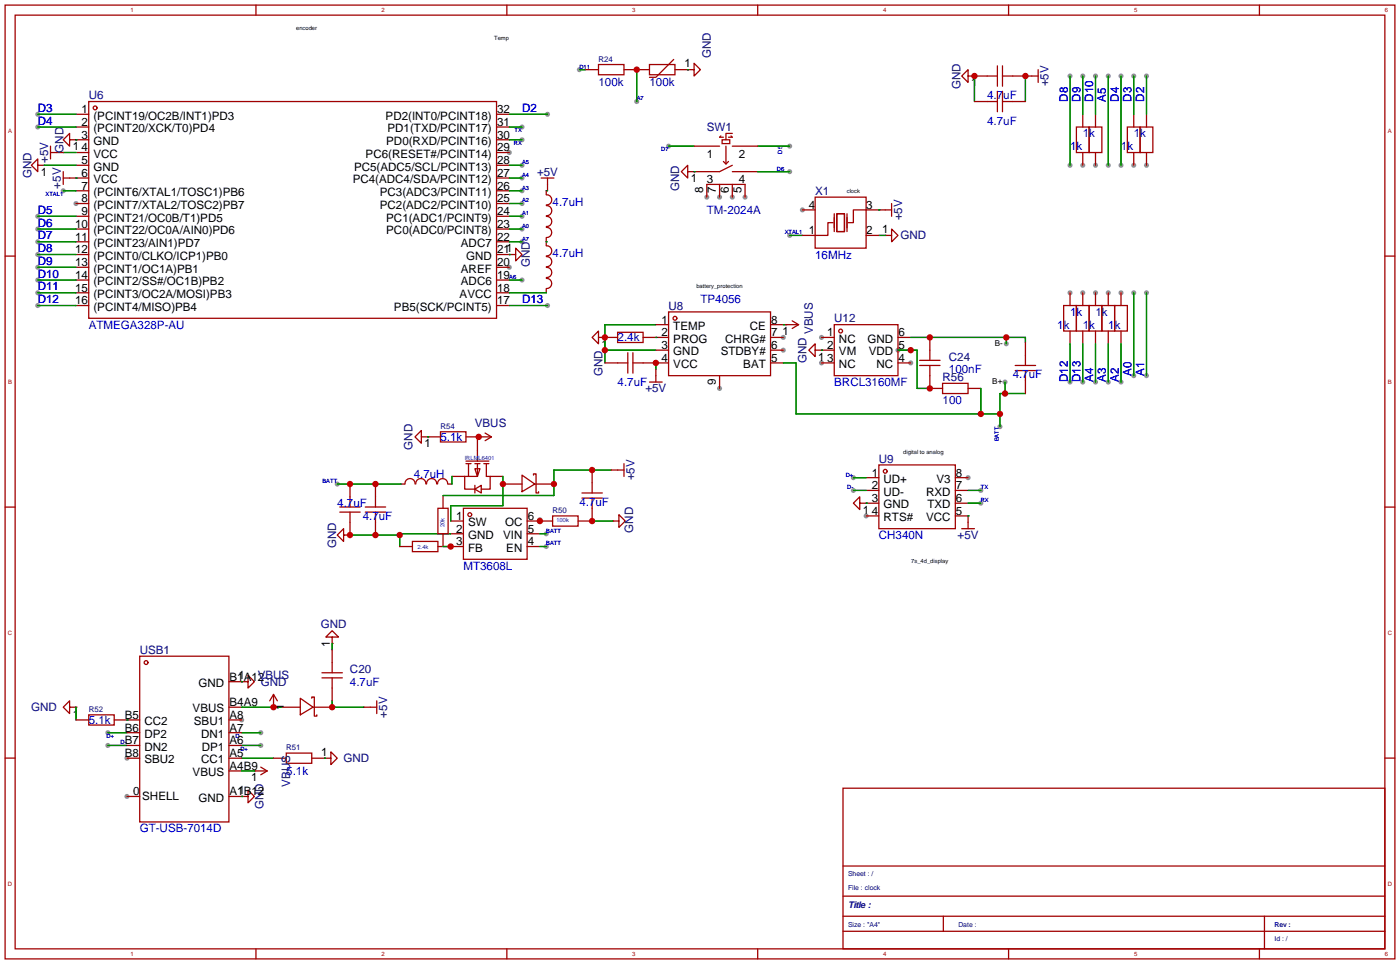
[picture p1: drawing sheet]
<svg xmlns="http://www.w3.org/2000/svg" width="279mm" height="192mm" viewBox="0 0 279 192" stroke-linecap="round" stroke-linejoin="round" font-family="sans-serif">
<g fill="#999">
<circle cx="15.1" cy="40.5" r=".51"/>
<circle cx="101.5" cy="53.2" r=".51"/>
<circle cx="101.5" cy="30.4" r=".51"/>
<circle cx="156.1" cy="69.8" r=".51"/>
<circle cx="156.1" cy="67.2" r=".51"/>
<circle cx="143.4" cy="77.4" r=".51"/>
<circle cx="192.9" cy="95.2" r=".51"/>
<circle cx="172.6" cy="102.8" r=".51"/>
<circle cx="159.9" cy="41.8" r=".51"/>
<circle cx="163.7" cy="67.2" r=".51"/>
<circle cx="163.7" cy="72.3" r=".51"/>
<circle cx="181.5" cy="72.3" r=".51"/>
<circle cx="215.8" cy="32.9" r=".51"/>
<circle cx="226" cy="32.9" r=".51"/>
<circle cx="218.3" cy="32.9" r=".51"/>
<circle cx="223.4" cy="58.3" r=".51"/>
<circle cx="220.9" cy="58.3" r=".51"/>
<circle cx="228.5" cy="32.9" r=".51"/>
<circle cx="215.8" cy="58.3" r=".51"/>
<circle cx="213.3" cy="58.3" r=".51"/>
<circle cx="218.3" cy="58.3" r=".51"/>
<circle cx="25.3" cy="151" r=".51"/>
<circle cx="25.3" cy="158.7" r=".51"/>
<circle cx="48.2" cy="143.4" r=".51"/>
<circle cx="148.5" cy="39.3" r=".51"/>
<circle cx="146" cy="39.3" r=".51"/>
<circle cx="140.9" cy="39.3" r=".51"/>
<circle cx="143.4" cy="39.3" r=".51"/>
<circle cx="157.4" cy="46.9" r=".51"/>
<circle cx="126.9" cy="20.2" r=".51"/>
<circle cx="115.5" cy="13.9" r=".51"/>
<circle cx="52" cy="148.5" r=".51"/>
<circle cx="52" cy="146" r=".51"/>
<circle cx="104" cy="25.3" r=".51"/>
<circle cx="104" cy="27.8" r=".51"/>
<circle cx="12.6" cy="38" r=".51"/>
<circle cx="195.5" cy="100.2" r=".51"/>
<circle cx="195.5" cy="97.7" r=".51"/>
<circle cx="170.1" cy="97.7" r=".51"/>
<circle cx="170.1" cy="95.2" r=".51"/>
<circle cx="108.9" cy="106.3" r=".51"/>
<circle cx="108.9" cy="108.9" r=".51"/>
<circle cx="107.6" cy="103.5" r=".51"/>
<circle cx="67.2" cy="96.4" r=".51"/>
<circle cx="21.5" cy="148.5" r=".51"/>
<circle cx="21.5" cy="146" r=".51"/>
<circle cx="179" cy="69.8" r=".51"/>
<circle cx="200.6" cy="68.5" r=".51"/>
<circle cx="199.3" cy="85" r=".51"/>
<circle cx="200.3" cy="76.1" r=".51"/>
<circle cx="104" cy="55.8" r=".51"/>
<circle cx="104" cy="35.5" r=".51"/>
<circle cx="104" cy="32.9" r=".51"/>
<circle cx="104" cy="40.5" r=".51"/>
<circle cx="104" cy="38" r=".51"/>
<circle cx="104" cy="43.1" r=".51"/>
<circle cx="104" cy="48.2" r=".51"/>
<circle cx="104" cy="45.6" r=".51"/>
<circle cx="157.4" cy="29.1" r=".51"/>
<circle cx="133.3" cy="29.1" r=".51"/>
<circle cx="226" cy="15.1" r=".51"/>
<circle cx="228.5" cy="15.1" r=".51"/>
<circle cx="223.4" cy="15.1" r=".51"/>
<circle cx="223.4" cy="32.9" r=".51"/>
<circle cx="220.9" cy="15.1" r=".51"/>
<circle cx="220.9" cy="32.9" r=".51"/>
<circle cx="218.3" cy="15.1" r=".51"/>
<circle cx="215.8" cy="15.1" r=".51"/>
<circle cx="213.3" cy="15.1" r=".51"/>
<circle cx="213.3" cy="32.9" r=".51"/>
<circle cx="213.3" cy="76.1" r=".51"/>
<circle cx="215.8" cy="76.1" r=".51"/>
<circle cx="218.3" cy="76.1" r=".51"/>
<circle cx="220.9" cy="76.1" r=".51"/>
<circle cx="223.4" cy="76.1" r=".51"/>
<circle cx="226" cy="74.8" r=".51"/>
<circle cx="226" cy="58.3" r=".51"/>
<circle cx="228.5" cy="74.8" r=".51"/>
<circle cx="228.5" cy="58.3" r=".51"/>
<circle cx="109.1" cy="22.8" r=".51"/>
<circle cx="109.1" cy="60.9" r=".51"/>
<circle cx="7.5" cy="22.8" r=".51"/>
<circle cx="7.5" cy="25.3" r=".51"/>
<circle cx="7.5" cy="43.1" r=".51"/>
<circle cx="7.5" cy="45.6" r=".51"/>
<circle cx="7.5" cy="48.2" r=".51"/>
<circle cx="7.5" cy="50.7" r=".51"/>
<circle cx="7.5" cy="53.2" r=".51"/>
<circle cx="7.5" cy="55.8" r=".51"/>
<circle cx="7.5" cy="58.3" r=".51"/>
<circle cx="7.5" cy="60.9" r=".51"/>
<circle cx="157.4" cy="34.2" r=".51"/>
</g>
<g fill="none" stroke="#a10000" stroke-width=".25">
<path d="M1 1h277v190h-277zM3 3h273v186h-273zM51 1v2M101 1v2M116.7 13.9h2.6M119.3 12.9h5.1v2h-5.1zM124.4 13.9h5M129.4 12.9h5.1v2h-5.1zM134.3 11.8l-3.6 3.6h-1.3M134.5 13.9h2.6M137.1 13.9h.1M137.1 13.9h1.2v-1.3l1.3 1.3-1.3 1.2v-1.2"/>
<path d="M151 1v2M192.9 15.1v-1.2l-1.2 1.2 1.2 1.3v-1.3h1.3M194.2 15.1h.1M194.2 15.1h4.6M198.8 13.1v4.1M198.8 18.2v4.1M199.8 15.1h7.1M199.8 13.1v4.1M199.8 18.2v4.1M201 1v2M206.9 13.9v2.5M251 1v2"/>
<path d="M7.5 32.9v-1.2l-1.2 1.2 1.2 1.3v-1.3h1.3M8.8 32.9h.1M10.1 30.4h2.5M10.1 29.1v2.6M12.6 35.5h5.1M12.6 34.2v2.5M13.9 27.8v-1.2l-1.3 1.2 1.3 1.3v-1.3h1.2M15.1 27.8h.1M15.1 22.8h2.6M15.1 25.3h2.6M15.1 27.8h2.6M15.1 30.4h2.6"/>
<path d="M15.1 32.9h2.6M15.1 38h2.6M17.7 20.2h81.3v43.2h-81.3zM99 22.8h2.5M99 25.3h2.5M99 27.8h2.5M99 30.4h2.5M99 32.9h2.5M99 35.5h2.5M99 38h2.5M107.9 35.5h2.5M108.9 38v.8"/>
<path d="M108.9 38.8a1.01 1.01 0 0 1 1.1 1 1.01 1.01 0 0 1-1.1 1M109.1 35.5v2.5M137.1 34.2v-1.3l-1.3 1.3 1.3 1.3v-1.3h1.2M138.3 34.2h.1M138.3 29.1h5.1M140.9 39.3v-2.6h7.6v2.6M143.4 36.7v2.6M143.7 27.1l-.3 .2h.8M143.9 27.8h1.5v.8h-1.5zM144.2 32.2l.5 .5 .5-.5M144.7 29.1v3.6M145.7 27.1l.3 .2h-.8"/>
<path d="M146 26.6h-1.3v1.2M146 32.9l-2.6 1.3h-5.1M146 34.2h5M146 36.7v2.6M146 29.1h5M162.5 39.3h10.1v10.1h-10.1zM194.2 20.2h4.6M199.8 20.2h4.6M214.5 25.3h2.6v5.1h-2.6zM215.8 22.8v2.5M215.8 30.4v2.5M217.1 25.3h2.5v5.1h-2.5z"/>
<path d="M218.3 22.8v2.5M218.3 30.4v2.5M224.7 25.3h2.5v5.1h-2.5zM226 22.8v2.5M226 30.4v2.5M227.2 25.3h2.6v5.1h-2.6zM228.5 22.8v2.5M228.5 30.4v2.5M1 51h2M15.1 40.5h2.6M15.1 43.1h2.6M15.1 45.6h2.6"/>
<path d="M15.1 48.2h2.6M15.1 50.7h2.6M15.1 53.2h2.6M15.1 55.8h2.6M15.1 58.3h2.6M99 40.5h2.5M99 43.1h2.5M99 45.6h2.5M99 48.2h2.5M99 50.7h2.5M99 53.2h2.5M99 55.8h2.5"/>
<path d="M99 58.3h2.5M101.5 50.7h.1M101.5 50.7h1.3v-1.3l1.2 1.3-1.2 1.3v-1.3M108.9 47.4v1.5M108.9 57.6v.7M108.9 49a1.01 1.01 0 0 1 1.1 1 1.01 1.01 0 0 1-1.1 1M108.9 51.1a1.01 1.01 0 0 1 1.1 1 1.01 1.01 0 0 1-1.1 1M108.9 53.3a1.01 1.01 0 0 1 1.1 1 1.01 1.01 0 0 1-1.1 1M108.9 41a1.01 1.01 0 0 1 1.1 1 1.01 1.01 0 0 1-1.1 1M108.9 43.1a1.01 1.01 0 0 1 1.1 1 1.01 1.01 0 0 1-1.1 1M108.9 55.5a1.01 1.01 0 0 1 1.1 1 1.01 1.01 0 0 1-1.1 1M108.9 45.3a1.01 1.01 0 0 1 1.1 1 1.01 1.01 0 0 1-1.1 1"/>
<path d="M159.9 41.8h2.6M166 44.4h-1v2.5h-5.1M166.3 42.6v3.5M166.8 42.6h1.5v3.5h-1.5zM168.8 42.6v3.5M172.6 46.9h2.6M176.4 46.9h.1M176.4 46.9h1.3v-1.3l1.3 1.3-1.3 1.3v-1.3M177.7 41.8h-7.6v2.6h-1M177.7 40.5v2.6M213.3 58.3v2.6M215.8 58.3v2.6"/>
<path d="M218.3 58.3v2.6M220.9 58.3v2.6M223.4 58.3v2.6M276 51h2M15.1 60.9h2.6M99 60.9h2.5M119.3 67.2v-1.3l-1.3 1.3 1.3 1.3v-1.3h1.3M120.6 67.2h.1M120.6 67.2h2.5M120.6 72.3h4.5M123.1 66.2h5.1v2h-5.1zM125.1 70.3v4"/>
<path d="M126.1 72.3h7.2M126.1 70.3v4M128.2 67.2h5.1M129.4 76.1h2.6M130.7 64.7h2.6M130.7 69.8h2.6M130.7 73.6v2.5M133.3 62.1h20.3v12.7h-20.3zM143.4 74.8v2.6M153.6 64.7h2.5M153.6 67.2h2.5M153.6 69.8h2.5"/>
<path d="M153.6 72.3h2.5M156.6 64.7h.1M156.6 64.7h2.6M157.9 63.9l1.3 .8M159.2 64.7l-1.3 .7M162.5 69.8v-1.3l-1.3 1.3 1.3 1.2v-1.2h1.2M163.7 69.8h.1M163.7 67.2h2.6M163.7 69.8h2.6M163.7 72.3h2.6M166.3 64.7h12.7v10.1h-12.7zM179 67.2h2.5"/>
<path d="M179 69.8h2.5M179 72.3h2.5M183.3 72.8h4.1M183.3 71.8h4.1M185.3 67.2v4.6M185.3 72.8v4.6h2.6M187.9 76.4h5v2h-5zM192.9 77.4h2.6M202.3 72.8h4.1M202.3 73.8h4.1M204.4 68.2v4.6M204.4 73.8v4.6"/>
<path d="M212 60.9h2.5v5h-2.5zM213.3 65.9v2.6M214.5 60.9h2.6v5h-2.6zM215.8 65.9v2.6M217.1 60.9h2.5v5h-2.5zM218.3 65.9v2.6M219.6 60.9h2.6v5h-2.6zM220.9 65.9v2.6M222.2 60.9h2.5v5h-2.5zM223.4 65.9v2.6M69.8 96.4v4.6M74.8 96.4v4.6"/>
<path d="M79.9 96.4h.8M80.7 96.4a1.01 1.01 0 0 1 1-1.1 1.01 1.01 0 0 1 1 1.1M82.9 96.4a1.01 1.01 0 0 1 1-1.1 1.01 1.01 0 0 1 1 1.1M84 87v-1.2l-1.3 1.2 1.3 1.3v-1.3h1.3M85 96.4a1.01 1.01 0 0 1 1-1.1 1.01 1.01 0 0 1 1 1.1M85.3 87h.1M85.3 87h2.5M87.2 96.4a1.01 1.01 0 0 1 1-1.1 1.01 1.01 0 0 1 1 1.1M87.8 86h5.1v2h-5.1zM88.3 98.7v2.6M89.3 96.4h.8M90.1 94.9h2.5"/>
<path d="M92.6 94.9v2.5h2M92.9 87h5.1M92.9 91.9h4.5M92.9 92.4h1M93.4 92.4v2.5M94.6 93.4h1.1l-.5 1.5zM94.6 97.4l1.3-.7v1.5zM94.6 96.7v1.5M94.6 92.4h1.1M95.2 92.4v2.5h-2.6M95.2 87.3v4.6M95.4 87h.1"/>
<path d="M96.4 92.4h1M96.7 86.3l1.3 .7M96.9 92.4v2.5h.8v2.5h-1.8M97.7 94.9h2.5M98 87l-1.3 .8M100.2 96.4h3.8M104 94.6l2.6 1.8-2.6 1.5zM106.3 94.6v-.2h.5v3.8h.5v-.3M106.6 96.4h3.8M116 98.2h4M116 99.2h4M118 93.6v4.6"/>
<path d="M118 99.2v4.6M121.8 93.6h2.6M124.4 92.4v2.5M172.6 95.2h2.6M172.6 97.7h2.6M175.2 92.6h15.2v12.7h-15.2zM190.4 95.2h2.5M190.4 97.7h2.5M1 101h2M67.7 101h4.1M67.7 102h4.1M68.5 106.6v-1.3l-1.3 1.3 1.3 1.3v-1.3h1.3"/>
<path d="M69.8 106.6h.1M69.8 102v4.6M72.8 101h4.1M72.8 102h4.1M74.8 102v4.6M79.7 108.9h2.5M82.2 107.9h5.1v2h-5.1zM87.3 101.3h2v5h-2zM87.3 108.9h5.1M88.3 106.3v2.6M89.8 103.8h2.6M89.8 106.3h2.6"/>
<path d="M92.4 101.3h12.7v10.1h-12.7zM105.1 103.8h5M105.1 106.3h2.5M105.1 108.9h2.5M110.1 102.8h5.1v2h-5.1zM115.2 103.8h2.6M122.1 103.8h.1M122.1 103.8h1.3v-1.3l1.2 1.3-1.2 1.3v-1.3M171.4 100.2v-1.2l-1.3 1.2 1.3 1.3v-1.3h1.2M172.6 100.2h.1M172.6 100.2h2.6M172.6 102.8h2.6"/>
<path d="M190.4 100.2h2.5M190.4 102.8h2.5v2.5M191.7 105.3h2.5M276 101h2M27.8 130.7h17.8v33h-17.8zM45.6 135.8h2.6M48.2 135.8h.1M48.2 135.8h1.2v-1.3l1.3 1.3-1.3 1.3v-1.3M54.5 138.3l-.7 1.3M54.5 138.3l.8 1.3M54.5 138.3v2.6M59.9 139.1l2.5 1.8-2.5 1.5z"/>
<path d="M62.1 139.1v-.3h.5v3.9h.6v-.3M64.2 134h4M64.2 135h4M66.2 128.2h.1M66.2 126.9h1.3l-1.3-1.3-1.3 1.3h1.3v1.3M66.2 129.4v4.6M66.2 135v4.6M75.1 139.6v2.5M1 151h2M13.9 140.9v-1.3l-1.3 1.3 1.3 1.2v-1.2h1.2M15.1 140.9h.1M15.1 143.4h2.6"/>
<path d="M17.7 142.4h5.1v2h-5.1zM22.8 143.4h5M25.3 151h2.5M25.3 146h2.5M25.3 148.5h2.5M25.3 158.7h2.5M45.6 151h2.6M45.6 143.4h2.6M45.6 140.9h2.6M45.6 153.6h2.6M45.6 146h2.6M45.6 148.5h2.6"/>
<path d="M45.6 158.7h2.6M48.2 158.7h.1M48.2 158.7h1.2v-1.3l1.3 1.3-1.3 1.2v-1.2M50.7 153.6h.1M50.7 153.6h2.5M52 152.8l1.2 .8M53.2 153.6l-1.2 .7M54.5 140.9h.1M54.5 151h2.6M56 140.9h3.9M57.1 150h5v2.1h-5zM62.1 151h2.6"/>
<path d="M62.4 140.9h3.8M64.7 151h.1M64.7 151h1.2v-1.2l1.3 1.2-1.3 1.3v-1.3M72.6 140.9h2.5M168 157h108v32h-108zM276 151h2M168 178.5h108M168 172.5h108M51 189v2M101 189v2M151 189v2M168 185.5h108"/>
<path d="M168 182.5h108M188 182.5v3M201 189v2M251 189v2M252 182.5v6.5"/>
<circle cx="19" cy="21.5" r=".38"/>
<circle cx="134.5" cy="63.4" r=".38"/>
<circle cx="167.5" cy="65.9" r=".38"/>
<circle cx="176.4" cy="93.9" r=".38"/>
<circle cx="93.6" cy="102.5" r=".38"/>
<circle cx="29.1" cy="132" r=".38"/>
</g>
<g fill="none" stroke="#008700" stroke-width=".25">
<path d="M115.5 13.9h1.2M126.9 13.9v6.3M137.1 13.9h.1M194.2 15.1v5.1M204.4 15.1v5.1M213.3 15.1v17.8M215.8 15.1v7.7M218.3 15.1v7.7M220.9 15.1v17.8M223.4 15.1v17.8M226 15.1v7.7M228.5 15.1v7.7"/>
<path d="M7.5 25.3h7.6M7.5 22.8h7.6M8.8 32.9h6.3M12.6 30.4h2.5M12.6 38h2.5M15.1 27.8h.1M15.1 35.5h.1M101.5 32.9h2.5M101.5 25.3h2.5M101.5 27.8h2.5M101.5 38h2.5M101.5 35.5h2.5"/>
<path d="M101.5 22.8h7.6M108.9 38h.2M133.3 29.1h5M138.3 34.2h.1M151 29.1h6.4M151 34.2h6.4M7.5 58.3h7.6M7.5 55.8h7.6M7.5 43.1h7.6M7.5 48.2h7.6M7.5 45.6h7.6M7.5 50.7h7.6"/>
<path d="M7.5 53.2h7.6M101.5 50.7h.1M101.5 58.3h7.4M101.5 55.8h2.5M101.5 40.5h2.5M101.5 43.1h2.5M101.5 48.2h2.5M101.5 45.6h2.5M108.9 48.2h.1M157.4 46.9h2.5M175.2 41.8h.1M175.2 46.9h1.2"/>
<path d="M226 58.3v16.5M228.5 58.3v16.5M7.5 60.9h7.6M101.5 60.9h7.6M120.6 69.8h10.1M130.7 67.2h.1M130.7 72.3v1.3M130.7 64.7h-10.1v7.6M156.1 64.7h.5M156.1 72.3h2.6v10.2h40.6M163.7 69.8h.1M179 69.8h3.8v7.6h2.5"/>
<path d="M181.5 67.2h22.9v1M195.5 77.4v5.1M200.3 76.1v2.3M200.6 67.2v1.3M204.4 78.4h-5.1v6.6M213.3 68.5v7.6M215.8 68.5v7.6M218.3 68.5v7.6M220.9 68.5v7.6M223.4 68.5v7.6M67.2 96.4h12.7M85.3 87h.1"/>
<path d="M90.1 94.9v1.5M95.4 87v.3h-.2M100.2 94.9v5.8h-10.4v3.1M121.8 93.6h-11.4v5.1h-22.1M170.1 97.7h2.5M170.1 95.2h2.5M192.9 97.7h2.6M79.7 106.6v2.3M88.3 108.9h1.5M89.8 106.3h-9.9v.3h-10.1M107.6 106.3h1.3M107.6 108.9h1.3"/>
<path d="M107.6 103.5v.3M117.8 103.8h4.3M172.6 100.2h.1M192.9 102.8h.1M192.9 100.2h2.6M48.2 135.8h.1M66.2 128.2v1.2M66.2 139.6v1.3h6.4M15.1 140.9v2.5M21.5 148.5h3.8M21.5 146h3.8M25.3 143.4h.1"/>
<path d="M48.2 158.7h.1M48.2 148.5h3.8M48.2 151h6.3M48.2 140.9h7.8M48.2 146h3.8M48.2 153.6h2.5M64.7 151h.1"/>
</g>
<g fill="#c00">
<circle cx="126.9" cy="13.9" r=".63"/>
<circle cx="66.2" cy="140.9" r=".63"/>
<circle cx="130.7" cy="72.3" r=".63"/>
<circle cx="120.6" cy="67.2" r=".63"/>
<circle cx="120.6" cy="69.8" r=".63"/>
<circle cx="74.8" cy="106.6" r=".63"/>
<circle cx="69.8" cy="106.6" r=".63"/>
<circle cx="79.7" cy="106.6" r=".63"/>
<circle cx="107.6" cy="103.8" r=".63"/>
<circle cx="74.8" cy="96.4" r=".63"/>
<circle cx="69.8" cy="96.4" r=".63"/>
<circle cx="118" cy="103.8" r=".63"/>
<circle cx="89.8" cy="108.9" r=".63"/>
<circle cx="118" cy="93.6" r=".63"/>
<circle cx="110.4" cy="96.4" r=".63"/>
<circle cx="100.2" cy="96.4" r=".63"/>
<circle cx="95.4" cy="87" r=".63"/>
<circle cx="181.5" cy="69.8" r=".63"/>
<circle cx="185.3" cy="77.4" r=".63"/>
<circle cx="200.6" cy="67.2" r=".63"/>
<circle cx="185.3" cy="67.2" r=".63"/>
<circle cx="195.5" cy="82.5" r=".63"/>
<circle cx="199.3" cy="82.5" r=".63"/>
<circle cx="200.3" cy="78.4" r=".63"/>
<circle cx="204.4" cy="15.1" r=".63"/>
<circle cx="194.2" cy="15.1" r=".63"/>
<circle cx="54.5" cy="140.9" r=".63"/>
</g>
<g font-size="2.3" fill="#000080">
<text x="141.7" y="11.6" transform="rotate(-90 141.7 11.6)">GND</text>
<text x="191.5" y="17.7" transform="rotate(-90 191.5 17.7)">GND</text>
<text x="209" y="17.2" transform="rotate(-90 209 17.2)">+5V</text>
<text x="17.7" y="19.8">U6</text>
<text x="140.9" y="26.1">SW1</text>
<text x="6.3" y="35.5" transform="rotate(-90 6.3 35.5)">GND</text>
<text x="9.6" y="32.5" transform="rotate(-90 9.6 32.5)">+5V</text>
<text x="12.7" y="30.4" transform="rotate(-90 12.7 30.4)">GND</text>
<text x="107" y="35">+5V</text>
<text x="12.1" y="37.5" transform="rotate(-90 12.1 37.5)">+5V</text>
<text x="135.3" y="38" transform="rotate(-90 135.3 38)">GND</text>
<text x="162.5" y="38.8">X1</text>
<text x="179.5" y="47.7">GND</text>
<text x="179.8" y="43.9" transform="rotate(-90 179.8 43.9)">+5V</text>
<text x="105.6" y="53.3" transform="rotate(-90 105.6 53.3)">GND</text>
<text x="133.3" y="61.7">U8</text>
<text x="166.3" y="64.2">U12</text>
<text x="162" y="66.5" transform="rotate(-90 162 66.5)">VBUS</text>
<text x="189.1" y="71.8">C24</text>
<text x="120.1" y="74.9" transform="rotate(-90 120.1 74.9)">GND</text>
<text x="160.7" y="72.3" transform="rotate(-90 160.7 72.3)">GND</text>
<text x="187.9" y="75.9">R56</text>
<text x="128.6" y="78.2">+5V</text>
<text x="82.2" y="89.6" transform="rotate(-90 82.2 89.6)">GND</text>
<text x="94.6" y="85">VBUS</text>
<text x="126.4" y="95.7" transform="rotate(-90 126.4 95.7)">+5V</text>
<text x="175.2" y="92.2">U9</text>
<text x="126.2" y="106.1" transform="rotate(-90 126.2 106.1)">GND</text>
<text x="190.9" y="107.4">+5V</text>
<text x="67" y="109.1" transform="rotate(-90 67 109.1)">GND</text>
<text x="63.9" y="125.2">GND</text>
<text x="27.8" y="130.3">USB1</text>
<text x="51.4" y="135.3">VBUS</text>
<text x="52" y="136.6">GND</text>
<text x="69.8" y="134.1">C20</text>
<text x="6.2" y="141.7">GND</text>
<text x="77.2" y="143" transform="rotate(-90 77.2 143)">+5V</text>
<text x="68.5" y="151.8">GND</text>
<text x="52.5" y="161.2" transform="rotate(-90 52.5 161.2)">GND</text>
<text x="57.9" y="156.7" transform="rotate(-90 57.9 156.7)">VBUS</text>
</g>
<g font-size="2.3" fill="#00f">
<text x="119.3" y="17.2">100k</text>
<text x="129.4" y="17.2">100k</text>
<text x="7.5" y="22.3">D3</text>
<text x="104" y="22.3">D2</text>
<text x="196.8" y="19.8">4.7uF</text>
<text x="212.8" y="20.2" transform="rotate(-90 212.8 20.2)">D8</text>
<text x="215.3" y="20.2" transform="rotate(-90 215.3 20.2)">D9</text>
<text x="217.9" y="20.2" transform="rotate(-90 217.9 20.2)">D10</text>
<text x="220.4" y="20.2" transform="rotate(-90 220.4 20.2)">A5</text>
<text x="223" y="20.2" transform="rotate(-90 223 20.2)">D4</text>
<text x="225.5" y="20.2" transform="rotate(-90 225.5 20.2)">D3</text>
<text x="228" y="20.2" transform="rotate(-90 228 20.2)">D2</text>
<text x="7.5" y="24.8">D4</text>
<text x="196.8" y="24.8">4.7uF</text>
<text x="213.3" y="29.9">1k</text>
<text x="215.8" y="27.4">1k</text>
<text x="223.4" y="29.9">1k</text>
<text x="226" y="27.4">1k</text>
<text x="110.1" y="41.1">4.7uH</text>
<text x="7.5" y="42.6">D5</text>
<text x="7.5" y="45.2">D6</text>
<text x="7.5" y="47.7">D7</text>
<text x="140.9" y="42.6">TM-2024A</text>
<text x="7.5" y="50.2">D8</text>
<text x="7.5" y="52.8">D9</text>
<text x="110.1" y="51.3">4.7uH</text>
<text x="162.5" y="51.5">16MHz</text>
<text x="7.5" y="55.3">D10</text>
<text x="7.5" y="57.9">D11</text>
<text x="7.5" y="60.4">D12</text>
<text x="17.7" y="65.5">ATMEGA328P-AU</text>
<text x="104" y="60.4">D13</text>
<text x="139.6" y="60.4">TP4056</text>
<text x="210.7" y="65.5">1k</text>
<text x="213.3" y="62.9">1k</text>
<text x="215.8" y="65.5">1k</text>
<text x="218.3" y="62.9">1k</text>
<text x="220.9" y="65.5">1k</text>
<text x="123.1" y="68">2.4k</text>
<text x="123.1" y="76.9">4.7uF</text>
<text x="166.3" y="76.9">BRCL3160MF</text>
<text x="189.1" y="74.4">100nF</text>
<text x="201.8" y="75.4">4.7uF</text>
<text x="212.8" y="76.1" transform="rotate(-90 212.8 76.1)">D12</text>
<text x="215.3" y="76.1" transform="rotate(-90 215.3 76.1)">D13</text>
<text x="217.9" y="76.1" transform="rotate(-90 217.9 76.1)">A4</text>
<text x="220.4" y="76.1" transform="rotate(-90 220.4 76.1)">A3</text>
<text x="223" y="76.1" transform="rotate(-90 223 76.1)">A2</text>
<text x="225.5" y="74.8" transform="rotate(-90 225.5 74.8)">A0</text>
<text x="228" y="74.8" transform="rotate(-90 228 74.8)">A1</text>
<text x="187.9" y="80.5">100</text>
<text x="87.8" y="87.8">5.1k</text>
<text x="82.5" y="95.2">4.7uH</text>
<text x="67.2" y="101">4.7uF</text>
<text x="115.5" y="100.8">4.7uF</text>
<text x="72.3" y="103.6">4.7uF</text>
<text x="175.2" y="107.4">CH340N</text>
<text x="92.4" y="113.5">MT3608L</text>
<text x="69.8" y="136.6">4.7uF</text>
<text x="17.7" y="144.2">5.1k</text>
<text x="57.1" y="154.4">5.1k</text>
<text x="27.8" y="165.8">GT-USB-7014D</text>
</g>
<g font-size="2.3">
<text x="136.4" y="13.4">1</text>
<text x="193.6" y="17.2">1</text>
<text x="16.3" y="22.5">1</text>
<text x="18.6" y="23.8">(PCINT19/OC2B/INT1)PD3</text>
<text x="76.9" y="23.8">PD2(INT0/PCINT18)</text>
<text x="99.1" y="22.5">32</text>
<text x="14.5" y="29.9">1</text>
<text x="16.3" y="25.1">2</text>
<text x="16.3" y="27.6">3</text>
<text x="18.6" y="26.3">(PCINT20/XCK/T0)PD4</text>
<text x="18.6" y="28.9">GND</text>
<text x="77" y="28.9">PD0(RXD/PCINT16)</text>
<text x="77.2" y="26.3">PD1(TXD/PCINT17)</text>
<text x="99.1" y="27.6">30</text>
<text x="99.1" y="25.1">31</text>
<text x="8.2" y="35">1</text>
<text x="16.3" y="30.2">4</text>
<text x="16.3" y="32.7">5</text>
<text x="16.3" y="35.2">6</text>
<text x="18.6" y="31.4">VCC</text>
<text x="18.6" y="34">GND</text>
<text x="70.6" y="34">PC5(ADC5/SCL/PCINT13)</text>
<text x="72.9" y="31.4">PC6(RESET#/PCINT14)</text>
<text x="99.1" y="35.2">27</text>
<text x="99.1" y="32.7">28</text>
<text x="99.1" y="30.2">29</text>
<text x="140.9" y="31.4">1</text>
<text x="147.2" y="31.4">2</text>
<text x="16.3" y="37.8">7</text>
<text x="16.3" y="40.3">8</text>
<text x="18.6" y="36.5">VCC</text>
<text x="18.6" y="39">(PCINT6/XTAL1/TOSC1)PB6</text>
<text x="18.6" y="41.6">(PCINT7/XTAL2/TOSC2)PB7</text>
<text x="70.3" y="36.5">PC4(ADC4/SDA/PCINT12)</text>
<text x="75.7" y="41.6">PC2(ADC2/PCINT10)</text>
<text x="75.7" y="39">PC3(ADC3/PCINT11)</text>
<text x="99.1" y="40.3">25</text>
<text x="99.1" y="37.8">26</text>
<text x="137.7" y="36.3">1</text>
<text x="140.2" y="38.5" transform="rotate(-90 140.2 38.5)">8</text>
<text x="140.9" y="36.5">3</text>
<text x="142.7" y="38.5" transform="rotate(-90 142.7 38.5)">7</text>
<text x="145.2" y="38.5" transform="rotate(-90 145.2 38.5)">6</text>
<text x="147.2" y="36.5">4</text>
<text x="147.8" y="38.5" transform="rotate(-90 147.8 38.5)">5</text>
<text x="161.2" y="41.6">4</text>
<text x="172.6" y="41.6">3</text>
<text x="15" y="45.4">10</text>
<text x="15" y="47.9">11</text>
<text x="16.3" y="42.9">9</text>
<text x="18.6" y="44.1">(PCINT21/OC0B/T1)PD5</text>
<text x="18.6" y="46.7">(PCINT22/OC0A/AIN0)PD6</text>
<text x="77" y="46.7">PC0(ADC0/PCINT8)</text>
<text x="77" y="44.1">PC1(ADC1/PCINT9)</text>
<text x="99.1" y="47.9">22</text>
<text x="99.1" y="45.4">23</text>
<text x="99.1" y="42.9">24</text>
<text x="161.2" y="46.7">1</text>
<text x="172.6" y="46.7">2</text>
<text x="175.8" y="46.4">1</text>
<text x="15" y="50.5">12</text>
<text x="15" y="53">13</text>
<text x="18.6" y="49.2">(PCINT23/AIN1)PD7</text>
<text x="18.6" y="51.7">(PCINT0/CLKO/ICP1)PB0</text>
<text x="91.9" y="49.2">ADC7</text>
<text x="92.9" y="51.7">GND</text>
<text x="99.1" y="53">20</text>
<text x="99.1" y="50.5">211</text>
<text x="15" y="55.6">14</text>
<text x="15" y="58.1">15</text>
<text x="18.6" y="54.3">(PCINT1/OC1A)PB1</text>
<text x="18.6" y="56.8">(PCINT2/SS#/OC1B)PB2</text>
<text x="18.6" y="59.4">(PCINT3/OC2A/MOSI)PB3</text>
<text x="91.6" y="59.4">AVCC</text>
<text x="91.9" y="56.8">ADC6</text>
<text x="91.9" y="54.3">AREF</text>
<text x="99.1" y="58.1">18</text>
<text x="99.1" y="55.6">19</text>
<text x="15" y="60.6">16</text>
<text x="18.6" y="61.9">(PCINT4/MISO)PB4</text>
<text x="78.5" y="61.9">PB5(SCK/PCINT5)</text>
<text x="99.1" y="60.6">17</text>
<text x="131.8" y="64.4">1</text>
<text x="134.2" y="65.7">TEMP</text>
<text x="149.4" y="65.7">CE</text>
<text x="153.7" y="64.4">8</text>
<text x="119.9" y="69.3">1</text>
<text x="131.8" y="67">2</text>
<text x="131.8" y="69.5">3</text>
<text x="134.2" y="68.3">PROG</text>
<text x="134.2" y="70.8">GND</text>
<text x="143.7" y="70.8">STDBY#</text>
<text x="144.6" y="68.3">CHRG#</text>
<text x="153.7" y="69.5">6</text>
<text x="153.7" y="67">7</text>
<text x="156" y="66.8">1</text>
<text x="163.1" y="71.8">1</text>
<text x="164.9" y="67">1</text>
<text x="164.9" y="69.5">2</text>
<text x="167.2" y="68.3">NC</text>
<text x="167.2" y="70.8">VM</text>
<text x="172.9" y="68.3">GND</text>
<text x="173.2" y="70.8">VDD</text>
<text x="179.1" y="69.5">5</text>
<text x="179.1" y="67">6</text>
<text x="131.8" y="72.1">4</text>
<text x="134.2" y="73.3">VCC</text>
<text x="142.7" y="76.7" transform="rotate(-90 142.7 76.7)">9</text>
<text x="148.1" y="73.3">BAT</text>
<text x="153.7" y="72.1">5</text>
<text x="164.9" y="72.1">3</text>
<text x="167.2" y="73.3">NC</text>
<text x="174.7" y="73.3">NC</text>
<text x="179.1" y="72.1">4</text>
<text x="84.6" y="89.1">1</text>
<text x="173.8" y="94.9">1</text>
<text x="190.5" y="94.9">8</text>
<text x="173.8" y="100">3</text>
<text x="173.8" y="97.5">2</text>
<text x="176.1" y="101.3">GND</text>
<text x="176.1" y="98.7">UD-</text>
<text x="176.1" y="96.2">UD+</text>
<text x="184.6" y="98.7">RXD</text>
<text x="184.8" y="101.3">TXD</text>
<text x="186.6" y="96.2">V3</text>
<text x="190.5" y="97.5">7</text>
<text x="190.5" y="100">6</text>
<text x="90.9" y="103.6">1</text>
<text x="90.9" y="106.1">2</text>
<text x="93.3" y="104.8">SW</text>
<text x="93.3" y="107.4">GND</text>
<text x="100.3" y="107.4">VIN</text>
<text x="100.7" y="104.8">OC</text>
<text x="105.2" y="106.1">5</text>
<text x="105.2" y="103.6">6</text>
<text x="172" y="102.3">1</text>
<text x="173.8" y="102.5">4</text>
<text x="176.1" y="103.8">RTS#</text>
<text x="184.6" y="103.8">VCC</text>
<text x="190.5" y="102.5">5</text>
<text x="90.9" y="108.6">3</text>
<text x="93.3" y="109.9">FB</text>
<text x="100.9" y="109.9">EN</text>
<text x="105.2" y="108.6">4</text>
<text x="65.7" y="128.8" transform="rotate(-90 65.7 128.8)">1</text>
<text x="39.6" y="136.8">GND</text>
<text x="45.8" y="135.6">B1A12</text>
<text x="47.5" y="135.3">1</text>
<text x="14.5" y="143">1</text>
<text x="24.9" y="143.2">B5</text>
<text x="38.4" y="141.9">VBUS</text>
<text x="45.8" y="143.2">A8</text>
<text x="45.8" y="140.6">B4A9</text>
<text x="56.6" y="141.5" transform="rotate(-90 56.6 141.5)">1</text>
<text x="24.9" y="145.7">B6</text>
<text x="24.9" y="148.3">B7</text>
<text x="28.8" y="144.5">CC2</text>
<text x="28.8" y="147">DP2</text>
<text x="28.8" y="149.5">DN2</text>
<text x="38.7" y="144.5">SBU1</text>
<text x="40.1" y="147">DN1</text>
<text x="40.2" y="149.5">DP1</text>
<text x="45.8" y="148.3">A6</text>
<text x="45.8" y="145.7">A7</text>
<text x="24.9" y="150.8">B8</text>
<text x="28.8" y="152.1">SBU2</text>
<text x="38.4" y="154.6">VBUS</text>
<text x="40.1" y="152.1">CC1</text>
<text x="45.8" y="153.3">A4B9</text>
<text x="45.8" y="150.8">A5</text>
<text x="50.1" y="155.7">1</text>
<text x="64" y="150.6">1</text>
<text x="26.6" y="158.4">0</text>
<text x="28.4" y="159.4">SHELL</text>
<text x="39.6" y="159.7">GND</text>
<text x="45.8" y="158.4">A1B12</text>
<text x="47.5" y="158.2">1</text>
</g>
<text font-size="1.8" fill="#000080" x="169" y="181">Title :</text>
<g font-size="1.6" fill="#000080">
<text x="119.3" y="12.3">R24</text>
<text x="87.8" y="85.4">R54</text>
<text x="110.1" y="102.2">R50</text>
<text x="17.7" y="141.8">R52</text>
<text x="57.1" y="149.5">R51</text>
</g>
<g font-size="1.6">
<text x="198.3" y="68.9">B-</text>
<text x="197.8" y="76.5">B+</text>
</g>
<g font-size="1.4" fill="#000080">
<text x="169" y="177.2">File : clock</text>
<text x="169" y="174.5">Sheet : /</text>
<text x="169" y="184.6">Size : &quot;A4&quot;</text>
<text x="191" y="184.6">Date :</text>
<text x="254" y="184.6">Rev :</text>
<text x="254" y="187.4">Id : /</text>
</g>
<g font-size="1.2" fill="#a00000">
<text x="26" y="2.4">1</text>
<text x="76" y="2.4">2</text>
<text x="126" y="2.4">3</text>
<text x="176" y="2.4">4</text>
<text x="226" y="2.4">5</text>
<text x="276" y="2.4">6</text>
<text x="1.6" y="26.4">A</text>
<text x="276.6" y="26.4">A</text>
<text x="1.6" y="76.4">B</text>
<text x="276.6" y="76.4">B</text>
<text x="1.6" y="126.4">C</text>
<text x="276.6" y="126.4">C</text>
<text x="1.6" y="176.4">D</text>
<text x="276.6" y="176.4">D</text>
<text x="26" y="190.4">1</text>
<text x="76" y="190.4">2</text>
<text x="126" y="190.4">3</text>
<text x="176" y="190.4">4</text>
<text x="226" y="190.4">5</text>
<text x="276" y="190.4">6</text>
</g>
<g font-size="1.2">
<text x="59" y="5.9">encoder</text>
<text x="98.5" y="7.9">Temp</text>
<text x="168.8" y="38.4">clock</text>
<text x="138.8" y="57.5">battery_protection</text>
<text x="180" y="90.5">digital to analog</text>
<text x="181.6" y="112.1">7s_4d_display</text>
</g>
<g font-size="1.2" fill="#00f">
<text x="115.5" y="13.6">D11</text>
<text x="126.9" y="20">A7</text>
<text x="102.4" y="28.9">RX</text>
<text x="102.6" y="26.3">TX</text>
<text x="104" y="35.2">A4</text>
<text x="104" y="32.7">A5</text>
<text x="131.8" y="30.2">D7</text>
<text x="154.8" y="34">D6</text>
<text x="155.9" y="30.6" transform="rotate(-90 155.9 30.6)">D5</text>
<text x="9.1" y="39">XTAL1</text>
<text x="104" y="40.3">A2</text>
<text x="104" y="37.8">A3</text>
<text x="104" y="42.9">A1</text>
<text x="104" y="47.9">A7</text>
<text x="104" y="45.4">A0</text>
<text x="156.4" y="46.7">XTAL1</text>
<text x="101.5" y="55.6">A6</text>
<text x="199.1" y="87.9" transform="rotate(-90 199.1 87.9)">BATT</text>
<text x="92.6" y="91.6">IRLML6401</text>
<text x="168.6" y="94.9">D+</text>
<text x="64.3" y="96.2">BATT</text>
<text x="168.9" y="97.5">D-</text>
<text x="195.5" y="100">RX</text>
<text x="195.5" y="97.5">TX</text>
<text x="88.6" y="105.1" transform="rotate(-90 88.6 105.1)">20k</text>
<text x="108.9" y="106.1">BATT</text>
<text x="110.9" y="104.1">100k</text>
<text x="83.2" y="109.4">2.4k</text>
<text x="108.9" y="108.6">BATT</text>
<text x="21.3" y="147">D+</text>
<text x="24" y="148.3">D-</text>
<text x="46.9" y="147">D-</text>
<text x="47.9" y="149.5">D+</text>
</g>
</svg>
